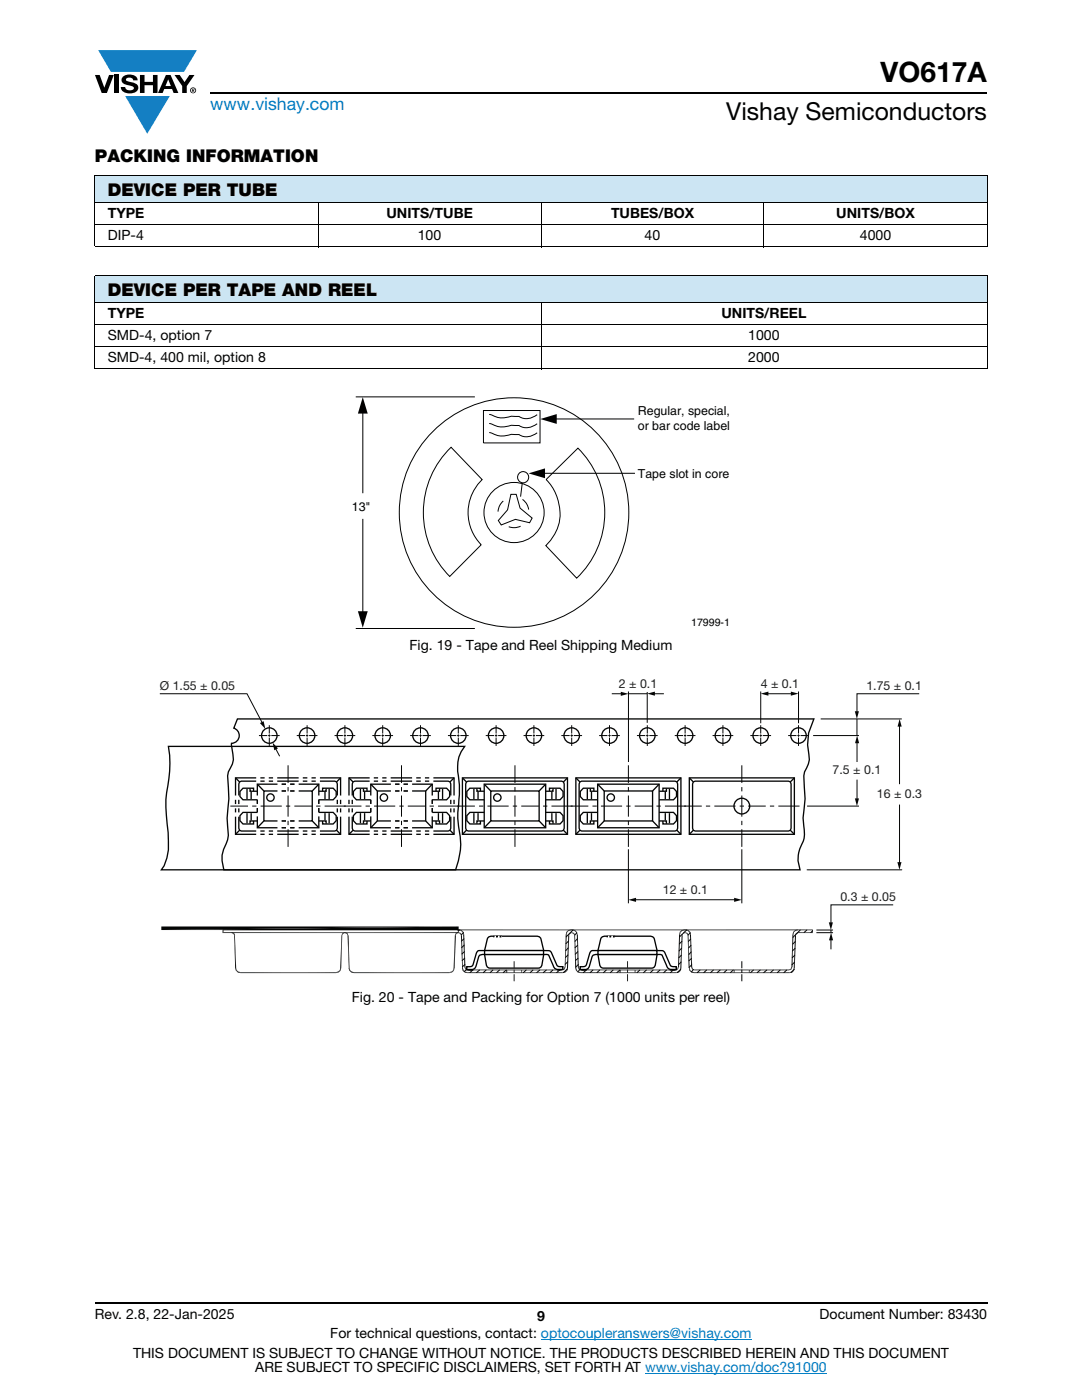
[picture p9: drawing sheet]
<svg xmlns="http://www.w3.org/2000/svg" width="216mm" height="279mm" viewBox="0 0 216 279" stroke-linecap="round" stroke-linejoin="round" font-family="sans-serif">
<g fill="#147fc3">
<path d="M19.6 10h19.7l-2.6 4.3h-1.1h-13.5z"/>
<path d="M25 19.2h8.9l-4.5 7.5z"/>
</g>
<g fill="#000">
<path d="M18.9 15h1l.9 2.5 1-2.5h.9l-1.4 3.6h-1zM22.9 15h.9v3.6h-.9zM24.6 15.3a2.1 2.1 0 0 1 2.8 .3l.1 .4h-.9a.79 .79 0 0 0-.7-.5 .79 .79 0 0 0-.8 .4l.3 .3 1 .2a1.08 1.08 0 0 1 1.2 1 1.08 1.08 0 0 1-1.1 1.2 1.73 1.73 0 0 1-2.4-1.2h.9a.96 .96 0 0 0 .8 .6 .96 .96 0 0 0 .9-.4 1.31 1.31 0 0 0-1.2-.6 1.03 1.03 0 0 1-1.1-.6 1.03 1.03 0 0 1 .2-1.1zM27.9 15h.9v1.3h1.7v-1.3h.9v3.6h-.9v-1.6h-1.7v1.6h-.9zM34.8 15h1.1l.9 1.4 1-1.4h1l-1.5 2.2v1.4h-.9v-1.4z"/>
<path d="M33.6 15.9l.5 1.3h-1.1zM33.1 15l-1.6 3.6h1l.3-.8h1.5l.3 .8h1l-1.6-3.6z"/>
<path d="M38.4 17.8h.2v.2h-.2zM38.3 17.7v.7h.1v-.3l.4 .3-.2-.3 .2-.2-.1-.2z"/>
<path d="M38.1 18a.46 .46 0 0 1 .9 0 .46 .46 0 0 1-.9 0zM37.9 18a.6 .6 0 0 0 1.2 0 .6 .6 0 0 0-1.2 0z"/>
</g>
<path d="M42 18.6h155M18.9 260h178.1" fill="none" stroke="#000" stroke-width=".36"/>
<path d="M107.9 267.3h42.1M128.7 274h36.3" fill="none" stroke="#007ec4" stroke-width=".2"/>
<g fill="#cce5f3">
<path d="M18.9 34.9h178.1v5.5h-178.1z"/>
<path d="M18.9 54.9h178.1v5.5h-178.1z"/>
</g>
<g fill="none" stroke="#000" stroke-width=".2">
<path d="M18.9 34.9h178.1M18.9 35v14.2M197 35v14.2M18.9 40.4h178.1M18.9 44.9h178.1M18.9 49.3h178.1M18.9 54.9h178.1M18.9 55v18.5M63.5 40.3v9M107.9 40.3v9M152.4 40.3v9M197 55v18.5"/>
<path d="M18.9 60.4h178.1M18.9 64.8h178.1M18.9 69.2h178.1M18.9 73.6h178.1M71 79.2h23.8M107.9 60.3v13.4M72.4 81.2v17.2M90 89.3l6.2 6.4a9.1 9.1 0 0 0-.2 13l-6.3 6.3a18.1 18.1 0 0 1 .3-25.7zM96.5 81.9h11.3v6.5h-11.3zM97.6 82.7l.8 .2a4.1 4.1 0 0 0 3.6 .2h1.6a3 3 0 0 0 3.6-.3M97.6 84.5l.8 .3a4.1 4.1 0 0 0 3.6 .1h1.6a3 3 0 0 0 3.6-.3M97.6 86.3l.8 .3a4.1 4.1 0 0 0 3.6 .1h1.6a3 3 0 0 0 3.6-.3"/>
<path d="M100.4 100a3 3 0 0 0-1 2.1M101.9 98.7h1.1l.8 2.7 2.4 2-.5 .9-2.9-.6-2.8 1.1-.6-.9 1.9-2.1zM104.2 96.4l-.3 2.7M104.3 99.7a3 3 0 0 1 1.2 2M107.3 94.5h19.4M109 95.7l6.3-6.3a18.1 18.1 0 0 1-.2 26l-6.2-6.5a8.8 8.8 0 0 0 1.5-11.3zM110 83.6h16.5M72.4 103.5v18.7M103.9 105a3 3 0 0 1-2.4 .1M71 125.4h23.8"/>
<circle cx="104.4" cy="95.2" r="1.11"/>
<circle cx="102.6" cy="102.3" r="6"/>
<circle cx="102.6" cy="102.3" r="22.9"/>
</g>
<path d="M72.4 79.3l1 3.2h-2zM105.5 94.5l3.3-1v1.9zM107.8 83.6l3.3-1v2zM71.4 122h2l-1 3.3z" fill="#000"/>
<g fill="#040504">
<path d="M113.9 185.5h.3l-.3 .2z"/>
<path d="M113.9 185.7l.3-.2v.2z"/>
<path d="M115.1 186l.1 .5h-.1z"/>
<path d="M114.9 186.1l.2-.1v.5z"/>
<path d="M114.7 185.6l.4 .4-.2 .1z"/>
<path d="M114.7 185.6l.2 .5-.3-.3z"/>
<path d="M114.2 185.5l.5 .1-.1 .2z"/>
<path d="M114.2 185.5l.4 .3-.4-.1z"/>
</g>
<path d="M115.3 186.5v6.5" fill="none" stroke="#040504" stroke-width=".4"/>
<g fill="#040504">
<path d="M115.3 193h.2v.5z"/>
<path d="M115.5 193l.1 .3-.1 .2z"/>
<path d="M115.6 193.3l.3 .3-.4-.1z"/>
<path d="M115.6 193.4l.3 .1v.2z"/>
</g>
<path d="M115.9 193.6h18.9" fill="none" stroke="#040504" stroke-width=".2"/>
<g fill="#040504">
<path d="M134.8 193.5h.5l-.5 .2z"/>
<path d="M134.8 193.5l.4-.2 .1 .2z"/>
<path d="M135.2 193.3l.3-.3-.2 .5z"/>
<path d="M135.3 193h.2l-.3 .4z"/>
</g>
<path d="M135.4 186.5v6.5" fill="none" stroke="#040504" stroke-width=".2"/>
<path d="M135.6 186.5v6.5" fill="none" stroke="#040504" stroke-width=".25"/>
<g fill="#040504">
<path d="M136.1 185.6l.5-.1v.2z"/>
<path d="M136.1 185.6l.5 .1-.4 .1z"/>
<path d="M135.7 186l.4-.4 .1 .2z"/>
<path d="M135.7 186l.5-.2-.4 .3z"/>
<path d="M135.7 186l.1 .1-.3 .4z"/>
<path d="M135.8 186.1l-.1 .4h-.2z"/>
<path d="M136.6 185.5h.3l-.3 .2z"/>
<path d="M136.6 185.7l.3-.2v.2z"/>
<path d="M137.7 186l.2 .5h-.2z"/>
<path d="M137.6 186.1l.1-.1v.5z"/>
<path d="M137.4 185.6l.3 .4-.1 .1z"/>
<path d="M137.4 185.6l.2 .5-.3-.3z"/>
<path d="M136.9 185.5l.5 .1-.1 .2z"/>
<path d="M136.9 185.5l.4 .3-.4-.1z"/>
<path d="M137.7 186.5h.2l.2 6.5z"/>
<path d="M137.7 186.5l.4 6.5h-.2z"/>
<path d="M137.9 193h.2v.5z"/>
<path d="M138.1 193l.2 .3-.2 .2z"/>
<path d="M138.3 193.3l.3 .3-.5-.1z"/>
<path d="M138.3 193.4l.3 .1v.2z"/>
</g>
<path d="M138.6 193.6h18.8" fill="none" stroke="#040504" stroke-width=".2"/>
<g fill="#040504">
<path d="M157.4 193.5h.5l-.5 .2z"/>
<path d="M157.4 193.5l.4-.2 .1 .2z"/>
<path d="M157.8 193.3l.3-.3-.2 .5z"/>
<path d="M157.9 193h.2l-.3 .4z"/>
</g>
<path d="M158 186.5v6.5" fill="none" stroke="#040504" stroke-width=".2"/>
<path d="M158.2 186.5v6.5" fill="none" stroke="#040504" stroke-width=".25"/>
<g fill="#040504">
<path d="M158.7 185.6l.5-.1v.2z"/>
<path d="M158.7 185.6l.5 .1-.5 .1z"/>
<path d="M158.3 186l.4-.4 .1 .2z"/>
<path d="M158.3 186l.5-.2-.4 .3z"/>
<path d="M158.3 186l.1 .1-.3 .4z"/>
<path d="M158.4 186.1l-.1 .4h-.2z"/>
<path d="M157.6 194.1h.5l-.5 .1z"/>
<path d="M157.6 194l.4-.1 .1 .2z"/>
<path d="M158 193.9l.4-.2-.3 .4z"/>
<path d="M158 193.9l.3-.3 .1 .1z"/>
<path d="M158.6 193.2l-.2 .6-.1-.1z"/>
<path d="M158.4 193.2h.2l-.3 .5z"/>
</g>
<path d="M138.5 194.1h19.1" fill="none" stroke="#040504" stroke-width=".2"/>
<g fill="#040504">
<path d="M137.5 193.2h.1v.6z"/>
<path d="M137.6 193.2l.2 .5-.2 .1z"/>
<path d="M137.6 193.7l.2-.1 .2 .5z"/>
<path d="M137.8 193.7l.3 .2-.1 .2z"/>
<path d="M138.1 193.9l.4 .3-.5-.1z"/>
<path d="M138.1 193.9l.4 .1v.2z"/>
</g>
<path d="M137.4 186.7v6.5" fill="none" stroke="#040504" stroke-width=".4"/>
<g fill="#040504">
<path d="M137.2 186.2l.2 .5h-.2z"/>
<path d="M137.1 186.4l.1-.2v.5z"/>
<path d="M136.8 186.1l.4 .1-.1 .2z"/>
<path d="M136.8 186.1l.3 .3-.3-.2z"/>
<path d="M136.8 186.1l-.1 .1z"/>
<path d="M136.7 186.1h.1l-.1 .1z"/>
<path d="M136.2 186.2l.5-.1v.1z"/>
<path d="M136.2 186.2h.5l-.4 .2z"/>
<path d="M136.2 186.2l.1 .2-.3 .3z"/>
<path d="M136 186.7l.3-.3-.1 .3z"/>
</g>
<path d="M135.9 186.7v6.5M136.1 186.7v6.5" fill="none" stroke="#040504" stroke-width=".25"/>
<g fill="#040504">
<path d="M135 194.1h.5l-.5 .1z"/>
<path d="M135 194l.4-.1 .1 .2z"/>
<path d="M135.4 193.9l.4-.2-.3 .4z"/>
<path d="M135.4 193.9l.3-.3 .1 .1z"/>
<path d="M136 193.2l-.2 .6-.1-.1z"/>
<path d="M135.8 193.2h.2l-.3 .5z"/>
</g>
<path d="M115.8 194.1h19.2" fill="none" stroke="#040504" stroke-width=".2"/>
<g fill="#040504">
<path d="M114.8 193.2h.2l-.1 .6z"/>
<path d="M115 193.2l.1 .5-.2 .1z"/>
<path d="M114.9 193.7l.2-.1 .2 .5z"/>
<path d="M115.1 193.7l.3 .2-.1 .2z"/>
<path d="M115.4 193.9l.4 .3-.5-.1z"/>
<path d="M115.4 193.9l.4 .1v.2z"/>
</g>
<path d="M114.8 186.7v6.5" fill="none" stroke="#040504" stroke-width=".4"/>
<g fill="#040504">
<path d="M114.6 186.2l.2 .5h-.2z"/>
<path d="M114.5 186.2l.1 .5-.2-.3z"/>
<path d="M114.1 186.1l.5 .1-.2 .2z"/>
<path d="M114.1 186.1l.3 .3-.3-.2z"/>
<path d="M114.1 186.1l-.1 .1z"/>
<path d="M114 186.1v.1z"/>
<path d="M113.6 186.2l.4-.1v.1z"/>
<path d="M113.6 186.2h.4l-.3 .2z"/>
<path d="M113.6 186.2l.1 .2-.3 .3z"/>
<path d="M113.4 186.7l.3-.3-.2 .3z"/>
</g>
<path d="M113.3 186.7v6.5M113.5 186.7v6.5" fill="none" stroke="#040504" stroke-width=".25"/>
<g fill="#040504">
<path d="M112.3 194.1h.5l-.5 .1z"/>
<path d="M112.3 194l.4-.1 .1 .2z"/>
<path d="M112.7 193.9l.5-.2-.4 .4z"/>
<path d="M112.7 193.9l.3-.3 .2 .1z"/>
<path d="M113.3 193.2l-.1 .6-.2-.1z"/>
<path d="M113.1 193.2h.2l-.3 .5z"/>
</g>
<path d="M93.2 194.1h19.1" fill="none" stroke="#040504" stroke-width=".2"/>
<g fill="#040504">
<path d="M92.2 193.2h.2v.6z"/>
<path d="M92.4 193.2l.1 .5-.2 .1z"/>
<path d="M92.3 193.7l.2-.1 .2 .5z"/>
<path d="M92.5 193.7l.3 .2-.1 .2z"/>
<path d="M92.8 193.9l.4 .3-.5-.1z"/>
<path d="M92.8 193.9l.4 .1v.2z"/>
</g>
<path d="M92.2 186.7v6.5" fill="none" stroke="#040504" stroke-width=".4"/>
<g fill="#040504">
<path d="M92 186.2l.2 .5h-.2z"/>
<path d="M91.8 186.4l.2-.2v.5z"/>
<path d="M91.5 186.1l.5 .1-.2 .2z"/>
<path d="M91.5 186.1l.3 .3-.3-.2z"/>
<path d="M91.5 186.1l-.1 .1z"/>
<path d="M91.4 185.6l.1 .5-.1 .1z"/>
<path d="M91.4 185.6h.1v.5z"/>
</g>
<path d="M44.4 186.1h47" fill="none" stroke="#040504" stroke-width=".2"/>
<g fill="#040504">
<path d="M44.4 185.5l.2 .6-.2 .1z"/>
<path d="M44.4 185.5l.2 .2v.4z"/>
</g>
<path d="M44.4 185.6h114.8" fill="none" stroke="#040504" stroke-width=".2"/>
<g fill="#040504">
<path d="M32.2 184.9h59.3l-59.3 .7z"/>
<path d="M32.2 185.6l59.3-.7v.7z"/>
<path d="M91.5 186.1l-.1 .1z"/>
<path d="M91.4 186.1v.1z"/>
<path d="M91 186.2l.4-.1v.1z"/>
<path d="M91 186.2h.4l-.3 .2z"/>
<path d="M91 186.2l.1 .2-.3 .3z"/>
<path d="M90.8 186.7l.3-.3-.1 .3z"/>
</g>
<path d="M90.6 186.7v6.5M90.8 186.7v6.5" fill="none" stroke="#040504" stroke-width=".25"/>
<g fill="#040504">
<path d="M89.7 194.1h.5l-.5 .1z"/>
<path d="M89.7 194l.4-.1 .1 .2z"/>
<path d="M90.1 193.9l.5-.2-.4 .4z"/>
<path d="M90.1 193.9l.3-.3 .2 .1z"/>
<path d="M90.7 193.2l-.1 .6-.2-.1z"/>
<path d="M90.5 193.2h.2l-.3 .5z"/>
</g>
<path d="M70.6 194.1h19.1" fill="none" stroke="#040504" stroke-width=".2"/>
<g fill="#040504">
<path d="M69.5 193.2h.2v.6z"/>
<path d="M69.7 193.2l.2 .5-.2 .1z"/>
<path d="M69.7 193.7l.2-.1 .2 .5z"/>
<path d="M69.9 193.7l.3 .2-.1 .2z"/>
<path d="M70.2 193.9l.4 .3-.5-.1z"/>
<path d="M70.2 193.9l.4 .1v.2z"/>
</g>
<path d="M69.5 186.7v6.5" fill="none" stroke="#040504" stroke-width=".4"/>
<g fill="#040504">
<path d="M69.3 186.2l.2 .5h-.2z"/>
<path d="M69.2 186.4l.1-.2v.5z"/>
<path d="M68.8 186.1l.5 .1-.1 .2z"/>
<path d="M68.8 186.1l.4 .3-.4-.2z"/>
<path d="M68.8 186.1v.1z"/>
<path d="M68.3 186.2l.5-.1v.1z"/>
<path d="M68.3 186.2h.5l-.4 .2z"/>
<path d="M68.3 186.2l.1 .2-.3 .3z"/>
<path d="M68.1 186.7l.3-.3-.1 .3z"/>
</g>
<path d="M68.2 186.7v6.5" fill="none" stroke="#040504" stroke-width=".2"/>
<path d="M68 186.7v6.5" fill="none" stroke="#040504" stroke-width=".25"/>
<g fill="#040504">
<path d="M67 194.1h.5l-.5 .1z"/>
<path d="M67 194l.4-.1 .1 .2z"/>
<path d="M67.4 193.9l.5-.2-.4 .4z"/>
<path d="M67.4 193.9l.3-.3 .2 .1z"/>
<path d="M68.1 193.2l-.2 .6-.1-.1z"/>
<path d="M67.9 193.2h.2l-.3 .5z"/>
</g>
<path d="M48 194.1h19" fill="none" stroke="#040504" stroke-width=".2"/>
<g fill="#040504">
<path d="M46.9 193.2h.2v.6z"/>
<path d="M47.1 193.2l.1 .5-.1 .1z"/>
<path d="M47.1 193.7l.2-.1 .2 .5z"/>
<path d="M47.2 193.7l.4 .2-.1 .2z"/>
<path d="M47.6 193.9l.4 .3-.5-.1z"/>
<path d="M47.6 193.9l.4 .1v.2z"/>
</g>
<path d="M46.9 186.7v6.5" fill="none" stroke="#040504" stroke-width=".4"/>
<g fill="#040504">
<path d="M46.7 186.2l.2 .5h-.2z"/>
<path d="M46.6 186.4l.1-.2v.5z"/>
<path d="M46.2 186.1l.5 .1-.1 .2z"/>
<path d="M46.2 186.1l.4 .3-.4-.2z"/>
</g>
<path d="M93.1 193.5l-.5 .4" fill="none" stroke="#040504" stroke-width=".2"/>
<g fill="#040504">
<path d="M113.4 185.6l.5-.1v.2z"/>
<path d="M113.4 185.6l.5 .1-.4 .1z"/>
<path d="M113 186l.4-.4 .1 .2z"/>
<path d="M113 186l.5-.2-.3 .3z"/>
<path d="M113 186l.2 .1-.3 .4z"/>
<path d="M113.2 186.1l-.1 .4h-.2z"/>
</g>
<path d="M113 186.5v6.5" fill="none" stroke="#040504" stroke-width=".25"/>
<path d="M112.8 186.5v6.5" fill="none" stroke="#040504" stroke-width=".2"/>
<g fill="#040504">
<path d="M112.2 193.5h.4l-.4 .2z"/>
<path d="M112.2 193.5l.3-.2 .1 .2z"/>
<path d="M112.5 193.3l.3-.3-.2 .5z"/>
<path d="M112.6 193h.2l-.3 .4z"/>
</g>
<path d="M93.3 193.6h18.9" fill="none" stroke="#040504" stroke-width=".2"/>
<g fill="#040504">
<path d="M92.7 193h.2v.5z"/>
<path d="M92.9 193l.1 .3-.1 .2z"/>
<path d="M93 193.3l.3 .3-.4-.1z"/>
<path d="M93 193.4l.3 .1v.2z"/>
<path d="M92.4 186.5l.5 6.5h-.2z"/>
<path d="M92.4 186.5h.2l.3 6.5z"/>
<path d="M92.5 186l.1 .5h-.2z"/>
<path d="M92.3 186.1l.2-.1-.1 .5z"/>
<path d="M92.1 185.6l.4 .4-.2 .1z"/>
<path d="M92.1 185.6l.2 .5-.3-.3z"/>
<path d="M91.6 185.5l.5 .1-.1 .2z"/>
<path d="M91.6 185.5l.4 .3-.4-.1z"/>
</g>
<g fill="none" stroke="#040504" stroke-width=".2">
<path d="M31.9 138.4h17.4l3.1 6M91.3 185.6h.3M91.7 185.6l-.2 .2M92.5 186.1l-.4 .5M92.6 187.4l-.5 .4M92.6 188.6l-.5 .5M92.7 189.9l-.5 .5M92.7 191.2l-.5 .5M92.8 192.5l-.5 .4M93.5 193.6h.8M94.3 193.6l-.5 .5M95.7 193.6l-.6 .5"/>
<path d="M97 193.6l-.6 .5M98.4 193.6l-.6 .5M99.7 193.6l-.6 .5M101 193.6l-.6 .5M105 193.6l-.6 .5M106.3 193.6l-.5 .5M107.7 193.6l-.6 .5M109 193.6l-.6 .5M110.3 193.6l-.5 .5M111.2 193.6h.8M111.7 193.6l-.6 .5M113.2 193.3l-.8 .8"/>
<path d="M113.3 191.9l-.5 .5M113.3 190.6l-.5 .5M113.4 189.2l-.5 .5M113.4 187.8l-.5 .5M114.3 185.6l-1.3 1.4M115.1 186.2l-.4 .4M115.2 187.4l-.5 .5M115.2 188.7l-.5 .4M115.3 189.9l-.5 .5M115.3 191.2l-.5 .5M115.4 192.5l-.5 .5M115.7 193.5l-.4 .5"/>
<path d="M116.1 193.6h.8M117 193.6l-.6 .5M118.3 193.6l-.5 .5M119.7 193.6l-.6 .5"/>
</g>
<path d="M51.9 144.3l.7-.4 .3 1.6z" fill="#040504"/>
<g fill="none" stroke="#040504" stroke-width=".2">
<path d="M121 193.6l-.6 .5M122.3 193.6l-.5 .5M123.7 193.6l-.6 .5M127.7 193.6l-.6 .5M129 193.6l-.6 .5M130.3 193.6l-.5 .5M131.7 193.6l-.6 .5M133 193.6l-.6 .5M133.8 193.6h.8M134.3 193.6l-.5 .5M135.9 193.4l-.7 .7M135.9 192l-.5 .5"/>
<path d="M138 191.3l-.5 .4M138 192.5l-.5 .5M138.4 193.5l-.4 .5M139.7 193.6l-.6 .5M141 193.6l-.6 .5M142.3 193.6l-.5 .5M143.7 193.6l-.6 .5"/>
</g>
<g fill="#040504">
<path d="M146.4 193.6h.2v.5z"/>
<path d="M146.4 193.6l.2 .5h-.2z"/>
</g>
<path d="M136 190.6l-.5 .5M136 189.2l-.5 .6M136.1 187.9l-.5 .5M136.2 186.4l-.6 .6M137 185.6l-.6 .6M137.7 186.2l-.4 .4M137.8 187.4l-.4 .5M137.9 188.7l-.5 .5M137.9 190l-.4 .5M145 193.6l-.5 .5M146.3 193.6l-.5 .5M159.2 185.6h3" fill="none" stroke="#040504" stroke-width=".2"/>
<g fill="#040504">
<path d="M162 185.7l.2-.2v.7z"/>
<path d="M162 185.7l.2 .5-.2-.1z"/>
</g>
<path d="M159.3 186.1h2.9" fill="none" stroke="#040504" stroke-width=".2"/>
<g fill="#040504">
<path d="M158.8 186.2l.5-.1v.1z"/>
<path d="M158.8 186.2h.5l-.4 .2z"/>
<path d="M158.8 186.2l.1 .2-.3 .3z"/>
<path d="M158.6 186.7l.3-.3-.1 .3z"/>
</g>
<path d="M158.5 186.7v6.5M158.7 186.7v6.5" fill="none" stroke="#040504" stroke-width=".25"/>
<path d="M154.3 193.6l-.5 .5" fill="none" stroke="#040504" stroke-width=".2"/>
<g fill="#040504">
<path d="M149.4 193.6h.2v.5z"/>
<path d="M149.4 193.6l.2 .5h-.2z"/>
</g>
<g fill="none" stroke="#040504" stroke-width=".2">
<path d="M125.4 138v14.1M129.1 138.1v6.2M151.8 138v6.3M159.3 138v6.3M163.8 143.5h16.1M171 148v4.1M161 173.6h18.9M150.3 193.6l-.5 .5M151.7 193.6l-.6 .5M153 193.6l-.6 .5M155.7 193.6l-.6 .5M157 193.6l-.6 .5"/>
<path d="M158.5 193.4l-.7 .7M158.5 192l-.5 .5M158.6 190.6l-.5 .5M158.6 189.3l-.5 .5M158.7 187.9l-.5 .5M159.7 185.6l-1.5 1.5M161 185.6l-.6 .5M162.1 185.8l-.3 .3"/>
</g>
<path d="M171 146.8l.4 1.5h-.8z" fill="#040504"/>
<path d="M130.4 138.5h2.1M162.2 146.8h9.2M171 143.5v3.3M161 160.9h10.4" fill="none" stroke="#040504" stroke-width=".2"/>
<path d="M129.1 138.4l1.6-.4v.8z" fill="#040504"/>
<path d="M122.1 138.5h2M125.4 138.5h3.7" fill="none" stroke="#040504" stroke-width=".2"/>
<path d="M123.9 138.1l1.5 .4-1.5 .4z" fill="#040504"/>
<path d="M153 138.5h5.1" fill="none" stroke="#040504" stroke-width=".2"/>
<g fill="#040504">
<path d="M151.8 138.4l1.5-.4v.8z"/>
<path d="M157.8 138l1.5 .4-1.5 .4z"/>
</g>
<path d="M183.4 138.5h-12.4v3.7" fill="none" stroke="#040504" stroke-width=".2"/>
<path d="M170.6 141.9h.8l-.4 1.6z" fill="#040504"/>
<path d="M179.5 144.7v11.8" fill="none" stroke="#040504" stroke-width=".2"/>
<path d="M179.5 143.5l.4 1.5h-.8z" fill="#040504"/>
<path d="M148 191.8v1.4M148 194.4v1.4" fill="none" stroke="#040504" stroke-width=".2"/>
<path d="M148 193.5v.8" fill="none" stroke="#040504" stroke-width=".2" stroke-dasharray=".7 .3" stroke-linecap="butt"/>
<g fill="#040504">
<path d="M117.1 193.6l.4-.1z"/>
<path d="M115.7 193.6h1.4z"/>
<path d="M133.6 193.6h1.3z"/>
<path d="M133.6 193.6h1.4z"/>
<path d="M93.1 193.6h1.3z"/>
</g>
<g fill="none" stroke="#040504" stroke-width=".26">
<path d="M33.6 149h59.1a7 7 0 0 0-1.2 5.8 28 28 0 0 1-.2 7.7l.1 .9a24.7 24.7 0 0 1 .4 6.8l-.9 3.4h-58.7a8.6 8.6 0 0 0 1.4-5.7l-.2-3.5a23.7 23.7 0 0 1 .3-9.1 20.5 20.5 0 0 0-.1-6.3zM47 159.6v.9M47 155.2l.8 .8M47.4 143.5h115l-1.1 2.8-.2 2.4 .3 1.8a4.6 4.6 0 0 1-.9 3.5l-.1 .8 .2 4.6-.4 3.8a11.1 11.1 0 0 1 .1 4.7l-.4 .8a6.1 6.1 0 0 0-.3 4.9h-114.9a5.8 5.8 0 0 1 .4-5.2l.5-1.7a22.3 22.3 0 0 1 .1-7.3l-.1-2.3a5.1 5.1 0 0 1 .8-4.6l.2-.9-.4-3.3a1.54 1.54 0 0 0 1.5-1.3 1.54 1.54 0 0 0-1.1-1.7zM47.7 159.6v.9M51.1 155.2h-4.1v3.6M51.1 155.9h-2.9l-.4 .1-.1 .5v2.3M52 155.2h.8M52 155.9h.8M53.6 155.2h.9M53.6 155.9h.9M55.3 155.2h4.3"/>
<path d="M55.3 155.9h4.3M60.4 155.9h.9M60.4 155.2h.9M62.2 155.2h.8M62.2 155.9h.8M63.8 155.2h4.2v3.6M63.8 155.9h3l.4 .1 .1 .5v2.3M67.3 159.6v.9M68 159.6v.9M68 155.2l-.8 .8M47 161.3v.8M47 163v3.5h4.1"/>
<path d="M47.7 161.3v.8M47.7 163v2.3l.1 .4 .4 .2h2.9M47.8 165.7l-.8 .8M52 166.5h.8M52 165.9h.8M53.6 165.9h.9M53.6 166.5h.9M55.3 166.5h4.3M55.3 165.9h4.3M60.4 166.5h.9M60.4 165.9h.9M62.2 165.9h.8"/>
<path d="M62.2 166.5h.8M67.2 165.7l.8 .8M67.3 163v2.3l-.1 .4-.4 .2h-3M67.3 161.3v.8M68 161.3v.8M68 163v3.5h-4.2"/>
<circle cx="53.7" cy="146.8" r="1.54"/>
<circle cx="61.3" cy="146.8" r="1.54"/>
<circle cx="68.8" cy="146.8" r="1.54"/>
<circle cx="76.4" cy="146.8" r="1.54"/>
<circle cx="83.9" cy="146.8" r="1.54"/>
<circle cx="91.4" cy="146.8" r="1.54"/>
<circle cx="99" cy="146.8" r="1.54"/>
<circle cx="106.5" cy="146.8" r="1.54"/>
<circle cx="114.1" cy="146.8" r="1.54"/>
<circle cx="121.6" cy="146.8" r="1.54"/>
<circle cx="129.2" cy="146.8" r="1.54"/>
<circle cx="136.7" cy="146.8" r="1.54"/>
<circle cx="144.2" cy="146.8" r="1.54"/>
<circle cx="151.8" cy="146.8" r="1.54"/>
<circle cx="159.3" cy="146.8" r="1.54"/>
</g>
<g fill="none" stroke="#040504" stroke-width=".2">
<path d="M51.7 146.8h1.6M53.5 146.8h.5M53.7 144.7v1.7M53.7 146.6v.4M53.7 147.2v1.7M54.1 146.8h1.7M57.5 152.7v3.5M57.5 157.1v.8M57.5 158.8v4.2M59.2 146.8h1.7M61 146.8h.5M61.3 144.7v1.7"/>
<path d="M61.3 146.6v.4M61.3 147.2v1.7M61.7 146.8h1.6M66.8 146.8h1.6M68.6 146.8h.5M68.8 144.7v1.7M68.8 146.6v.4M68.8 147.2v1.7M69.2 146.8h1.7M74.3 146.8h1.7M76.1 146.8h.5M76.4 144.7v1.7"/>
<path d="M76.4 146.6v.4M76.4 147.2v1.7M76.8 146.8h1.6M81.8 146.8h1.7M83.7 146.8h.4M83.9 144.7v1.7M83.9 146.6v.4M83.9 147.2v1.7M84.3 146.8h1.7M89.4 146.8h1.6M91.2 146.8h.5M91.4 144.7v1.7"/>
<path d="M91.4 146.6v.4M91.4 147.2v1.7M91.9 146.8h1.6M96.9 146.8h1.7M98.8 146.8h.4M99 144.7v1.7M99 146.6v.4M99 147.2v1.7M99.4 146.8h1.7M104.5 146.8h1.6M106.3 146.8h.5M106.5 144.7v1.7"/>
<path d="M106.5 146.6v.4M106.5 147.2v1.7M106.9 146.8h1.7M112 146.8h1.7M113.8 146.8h.5M114.1 144.7v1.7M114.1 146.6v.4M114.1 147.2v1.7M114.5 146.8h1.6M119.6 146.8h1.6M121.4 146.8h.5M121.6 144.7v1.7"/>
<path d="M121.6 146.6v.4M121.6 147.2v1.7M122 146.8h1.7M127.1 146.8h1.7M128.9 146.8h.5M129.2 144.7v1.7M129.2 146.6v.4M129.2 147.2v1.7M129.6 146.8h1.6M134.6 146.8h1.7M136.5 146.8h.4M136.7 144.7v1.7"/>
<path d="M136.7 146.6v.4M136.7 147.2v1.7M137.1 146.8h1.7M142.2 146.8h1.6M144 146.8h.5M144.2 144.7v1.7M144.2 146.6v.4M144.2 147.2v1.7M144.7 146.8h1.6M149.7 146.8h1.7M151.6 146.8h.4M151.8 144.7v1.7"/>
<path d="M151.8 146.6v.4M151.8 147.2v1.7M152.2 146.8h1.7M157.3 146.8h1.6M159.1 146.8h.5M159.3 144.7v1.7M159.3 146.6v.4M159.3 147.2v1.7M159.7 146.8h1.7M46 160.9h3.5M50.3 160.9h.9M52 160.9h4.2"/>
<path d="M57.1 160.9h.8M57.5 163.8v.9M57.5 165.5v3.5M58.7 160.9h3.6M63.1 160.9h.8M64.8 160.9h4.2"/>
</g>
<path d="M56.2 156.5h.9z" fill="#040504"/>
<path d="M56.2 156.5h.9" fill="none" stroke="#040504" stroke-width=".26"/>
<path d="M57.9 156.5h.9z" fill="#040504"/>
<path d="M57.9 156.5h.9" fill="none" stroke="#040504" stroke-width=".26"/>
<path d="M56.2 165.2h.9z" fill="#040504"/>
<path d="M56.2 165.2h.9" fill="none" stroke="#040504" stroke-width=".26"/>
<path d="M57.9 165.2h.9z" fill="#040504"/>
<g fill="none" stroke="#040504" stroke-width=".26">
<path d="M59.6 156.5h4v2.3M63.6 156.5l-1.3 1.4M57.9 165.2h.9M62.3 163.8l1.3 1.4M63.6 162.9v2.3h-4"/>
<circle cx="54" cy="159.2" r=".74"/>
</g>
<path d="M63.6 159.6v.8z" fill="#040504"/>
<path d="M63.6 159.6v.8" fill="none" stroke="#040504" stroke-width=".26"/>
<path d="M63.6 161.3v.8z" fill="#040504"/>
<path d="M51.3 156.5l1.4 1.4M55.4 156.5h-4.1v2.3M51.3 162.9v2.3h4.1M52.7 163.8l-1.4 1.4M63.6 161.3v.8" fill="none" stroke="#040504" stroke-width=".26"/>
<path d="M51.3 159.6v.8z" fill="#040504"/>
<path d="M51.3 159.6v.8" fill="none" stroke="#040504" stroke-width=".26"/>
<path d="M51.3 161.3v.8z" fill="#040504"/>
<path d="M51.3 161.3v.8" fill="none" stroke="#040504" stroke-width=".26"/>
<path d="M56.2 157.9h.9z" fill="#040504"/>
<path d="M56.2 157.9h.9" fill="none" stroke="#040504" stroke-width=".26"/>
<path d="M57.9 157.9h.9z" fill="#040504"/>
<path d="M55.4 157.9h-2.7v5.9h2.7M57.9 157.9h.9M59.6 157.9h2.7v5.9h-2.7" fill="none" stroke="#040504" stroke-width=".26"/>
<path d="M56.2 163.8h.9z" fill="#040504"/>
<path d="M56.2 163.8h.9" fill="none" stroke="#040504" stroke-width=".26"/>
<path d="M57.9 163.8h.9z" fill="#040504"/>
<g fill="none" stroke="#040504" stroke-width=".26">
<path d="M49.3 157.5v2M49.9 157.4v.5h1.4M50.1 158v1.5M50.6 157.9v-.6h-2.1l-.6 .7v1l.6 .6h2.8M64.4 157.9v-.6h2.1l.6 .7v1l-.6 .6h-2.9M64.8 158v1.5M65.1 157.4v.5h-1.5M65.7 157.5v2M69.6 159.6v.9M69.6 155.2l.8 .8M70.3 159.6v.9M73.8 155.9h-3l-.4 .1-.1 .5v2.3"/>
<path d="M73.8 155.2h-4.2v3.6M74.6 155.2h.8M74.6 155.9h.8M76.3 155.2h.8M76.3 155.9h.8M78 155.2h4.2M78 155.9h4.2M83.1 155.2h.9M83.1 155.9h.9M84.8 155.2h.8M84.8 155.9h.8M86.5 155.2h4.1v3.6"/>
<path d="M86.5 155.9h2.9l.4 .1 .1 .5v2.3M89.9 159.6v.9M90.6 159.6v.9M90.6 155.2l-.8 .8M92.3 155.2h20.9v11.3h-20.9zM92.3 155.2l.8 .8M93.1 156l.3-.1h18.7l.3 .1 .2 .4v8.9l-.2 .4-.3 .2h-18.7l-.3-.2-.2-.4v-8.9zM94.6 157.5v2M95.2 157.4v.5h1.4M95.4 158v1.5M95.9 157.9v-.6h-2.1l-.6 .7v1l.6 .6h2.8M96.6 156.5l1.3 1.4"/>
<path d="M96.6 156.5h12.3v8.7h-12.3zM97.9 157.9h9.7v5.9h-9.7zM108.9 156.5l-1.3 1.4M109.6 157.9v-.6h2.2l.6 .7v1l-.6 .6h-2.9M110.1 158v1.5M110.3 157.4v.5h-1.4M110.9 157.5v2M113.2 155.2l-.8 .8M49.3 162.3v2M50.1 162.3v1.4M51.3 162.1h-2.8l-.6 .7v1l.6 .6h2.1v-.6M51.3 163.8h-1.4v.6"/>
<path d="M57.9 163.8h.9M63.6 163.8h1.5v.6M63.6 162.1h2.9l.6 .7v1l-.6 .6h-2.1v-.6M64.8 162.3v1.4M65.7 162.3v2M69.6 161.3v.8M69.6 163v3.5h4.2M70.3 163v2.3l.1 .4 .4 .2h3M70.3 161.3v.8M70.4 165.7l-.8 .8M74.6 166.5h.8M74.6 165.9h.8"/>
<path d="M76.3 166.5h.8M76.3 165.9h.8M78 166.5h4.2M78 165.9h4.2M83.1 166.5h.9M83.1 165.9h.9M84.8 166.5h.8M84.8 165.9h.8M89.8 165.7l.8 .8M89.9 163v2.3l-.1 .4-.4 .2h-2.9M89.9 161.3v.8M90.6 163v3.5h-4.1"/>
<path d="M90.6 161.3v.8M93.1 165.7l-.8 .8M94.6 162.3v2M95.4 162.3v1.4M96.6 163.8h-1.4v.6M96.6 162.1h-2.8l-.6 .7v1l.6 .6h2.1v-.6M97.9 163.8l-1.3 1.4M107.6 163.8l1.3 1.4M108.9 163.8h1.4v.6M108.9 162.1h2.9l.6 .7v1l-.6 .6h-2.2v-.6M110.1 162.3v1.4M110.9 162.3v2"/>
<path d="M112.4 165.7l.8 .8"/>
<circle cx="99.2" cy="159.2" r=".74"/>
</g>
<g fill="none" stroke="#040504" stroke-width=".2">
<path d="M80.1 152.7v3.5M80.1 157.1v.8M80.1 158.8v4.2M102.8 152.7v3.5M102.8 157.1v.8M102.8 158.8v4.2M68.6 160.9h3.5M73 160.9h.8M74.6 160.9h4.3M79.7 160.9h.8M80.1 163.8v.9M80.1 165.5v3.5"/>
<path d="M81.4 160.9h3.5M85.7 160.9h.9M87.4 160.9h7.4M95.6 160.9h.8M97.3 160.9h4.2M102.3 160.9h.9M102.8 163.8v.9M102.8 165.5v3.5M104 160.9h3.5M108.4 160.9h.8M110 160.9h4.3"/>
</g>
<path d="M78.8 156.5h.9z" fill="#040504"/>
<path d="M78.8 156.5h.9" fill="none" stroke="#040504" stroke-width=".26"/>
<path d="M80.5 156.5h.9z" fill="#040504"/>
<path d="M80.5 156.5h.9" fill="none" stroke="#040504" stroke-width=".26"/>
<path d="M78.8 165.2h.9z" fill="#040504"/>
<path d="M78.8 165.2h.9" fill="none" stroke="#040504" stroke-width=".26"/>
<path d="M80.5 165.2h.9z" fill="#040504"/>
<g fill="none" stroke="#040504" stroke-width=".26">
<path d="M82.2 156.5h4.1v2.3M86.3 156.5l-1.4 1.4M80.5 165.2h.9M84.9 163.8l1.4 1.4M86.3 162.9v2.3h-4.1"/>
<circle cx="76.6" cy="159.2" r=".74"/>
</g>
<path d="M86.3 159.6v.8z" fill="#040504"/>
<path d="M86.3 159.6v.8" fill="none" stroke="#040504" stroke-width=".26"/>
<path d="M86.3 161.3v.8z" fill="#040504"/>
<path d="M74 156.5l1.3 1.4M78 156.5h-4v2.3M74 162.9v2.3h4M75.3 163.8l-1.3 1.4M86.3 161.3v.8" fill="none" stroke="#040504" stroke-width=".26"/>
<path d="M74 159.6v.8z" fill="#040504"/>
<path d="M74 159.6v.8" fill="none" stroke="#040504" stroke-width=".26"/>
<path d="M74 161.3v.8z" fill="#040504"/>
<path d="M74 161.3v.8" fill="none" stroke="#040504" stroke-width=".26"/>
<path d="M78.8 157.9h.9z" fill="#040504"/>
<path d="M78.8 157.9h.9" fill="none" stroke="#040504" stroke-width=".26"/>
<path d="M80.5 157.9h.9z" fill="#040504"/>
<path d="M78 157.9h-2.7v5.9h2.7M80.5 157.9h.9M82.2 157.9h2.7v5.9h-2.7" fill="none" stroke="#040504" stroke-width=".26"/>
<path d="M78.8 163.8h.9z" fill="#040504"/>
<path d="M78.8 163.8h.9" fill="none" stroke="#040504" stroke-width=".26"/>
<path d="M80.5 163.8h.9z" fill="#040504"/>
<g fill="none" stroke="#040504" stroke-width=".26">
<path d="M71.9 157.5v2M72.5 157.4v.5h1.5M72.8 158v1.5M73.2 157.9v-.6h-2.1l-.6 .7v1l.6 .6h2.9M87 157.9v-.6h2.1l.6 .7v1l-.6 .6h-2.8M87.5 158v1.5M87.7 157.4v.5h-1.4M88.3 157.5v2M114.9 155.2h21v11.3h-21zM114.9 155.2l.8 .8M115.7 156l.4-.1h18.6l.4 .1 .1 .4v8.9l-.1 .4-.4 .2h-18.6l-.4-.2-.1-.4v-8.9zM117.2 157.5v2"/>
<path d="M117.8 157.4v.5h1.5M118 158v1.5M118.5 157.9v-.6h-2.1l-.6 .7v1l.6 .6h2.9M119.3 156.5l1.3 1.4M119.3 156.5h12.2v8.7h-12.2zM120.6 157.9h9.6v5.9h-9.6zM131.5 156.5l-1.3 1.4M132.3 157.9v-.6h2.1l.6 .7v1l-.6 .6h-2.9M132.8 158v1.5M133 157.4v.5h-1.5M133.6 157.5v2M135.9 155.2l-.8 .8"/>
<path d="M137.5 155.2h21v11.3h-21zM137.5 155.2l.8 .8M138.3 156l.4-.1h18.6l.4 .1 .2 .4v8.9l-.2 .4-.4 .2h-18.6l-.4-.2-.1-.4v-8.9zM158.5 155.2l-.8 .8M71.9 162.3v2M72.8 162.3v1.4M74 162.1h-2.9l-.6 .7v1l.6 .6h2.1v-.6M74 163.8h-1.5v.6M80.5 163.8h.9M86.3 162.1h2.8l.6 .7v1l-.6 .6h-2.1v-.6M86.3 163.8h1.4v.6M87.5 162.3v1.4"/>
<path d="M88.3 162.3v2M115.7 165.7l-.8 .8M117.2 162.3v2M118 162.3v1.4M119.3 162.1h-2.9l-.6 .7v1l.6 .6h2.1v-.6M119.3 163.8h-1.5v.6M120.6 163.8l-1.3 1.4M130.2 163.8l1.3 1.4M131.5 163.8h1.5v.6M131.5 162.1h2.9l.6 .7v1l-.6 .6h-2.1v-.6M132.8 162.3v1.4M133.6 162.3v2"/>
<path d="M135.1 165.7l.8 .8M138.3 165.7l-.8 .8M157.7 165.7l.8 .8"/>
<circle cx="121.9" cy="159.2" r=".74"/>
<circle cx="148" cy="160.9" r="1.57"/>
</g>
<g fill="none" stroke="#040504" stroke-width=".2">
<path d="M125.4 152.7v3.5M125.4 157.1v.8M125.4 158.8v4.2M148 152.7v3.5M148 157.1v.8M148 158.8v4.2M113.9 160.9h3.5M118.2 160.9h.9M119.9 160.9h4.2M125 160.9h.8M125.4 163.8v.9M125.4 165.5v3.5"/>
<path d="M126.6 179.6h20.2M126.6 160.9h3.6M131 160.9h.8M132.7 160.9h7.3M140.9 160.9h.8M142.5 160.9h4.3M147.6 160.9h.8M148 163.8v.9M148 165.5v3.5M148 169.5v10.8M149.3 160.9h3.5M153.6 160.9h.9"/>
<path d="M155.3 160.9h4.2"/>
</g>
<g fill="#040504">
<path d="M146.5 179.2l1.5 .4-1.5 .4z"/>
<path d="M125.4 179.6l1.5-.4v.8z"/>
</g>
<path d="M171 155.6v4M125.4 169.5v10.8" fill="none" stroke="#040504" stroke-width=".2"/>
<path d="M170.6 159.3h.8l-.4 1.6z" fill="#040504"/>
<path d="M162.9 185.6h3.3M165.8 187.4v2.1" fill="none" stroke="#040504" stroke-width=".2"/>
<path d="M165.8 186.1l.4 1.6h-.8z" fill="#040504"/>
<path d="M162.9 186.1h3.3M165.8 185.6v.5M178.2 180.6h-12.4v3.8" fill="none" stroke="#040504" stroke-width=".2"/>
<path d="M165.4 184.1h.8l-.4 1.5z" fill="#040504"/>
<path d="M179.5 160.6v11.7" fill="none" stroke="#040504" stroke-width=".2"/>
<path d="M179.1 172.1h.8l-.4 1.5z" fill="#040504"/>
<g fill="#040504">
<path d="M101 193.6h.2v.5z"/>
<path d="M101 193.6l.2 .5h-.2z"/>
<path d="M104 193.6h.2v.5z"/>
<path d="M104 193.6l.2 .5h-.2z"/>
</g>
<path d="M97.4 187.1l.7-.3h9a.94 .94 0 0 1 1 1.1l.4 1.9-.4 2.8a.75 .75 0 0 1-.7 .6h-9.7a.75 .75 0 0 1-.7-.6l-.3-2.8z" fill="#fff"/>
<path d="M97.4 187.1l.7-.3h9a.94 .94 0 0 1 1 1.1l.4 1.9-.4 2.8a.75 .75 0 0 1-.7 .6h-9.7a.75 .75 0 0 1-.7-.6l-.3-2.8z" fill="none" stroke="#000" stroke-width=".26"/>
<path d="M98.5 186.8h1.5v.2h-1.5z" fill="#fff"/>
<path d="M98.5 186.8h1.5v.2h-1.5z" fill="none" stroke="#000" stroke-width=".2" stroke-dasharray=".4 .4" stroke-linecap="butt"/>
<path d="M96.3 190h1.7M107.2 190h1.7" fill="none" stroke="#231f20" stroke-width=".2"/>
<path d="M106.3 190h-1.2" fill="none" stroke="#231f20" stroke-width=".2" stroke-dasharray=".8 .8" stroke-linecap="butt"/>
<path d="M104.7 190h-6.3" fill="none" stroke="#231f20" stroke-width=".2" stroke-dasharray="4.2 .8 .8 .8" stroke-linecap="butt"/>
<path d="M95.3 189.8l14.3-.1 .4 .3 1.2 2.7 1.1 .2v.6h-1.1a1.06 1.06 0 0 1-.9-1l-.8-1.8-.4-.2h-12.3a1.05 1.05 0 0 0-1.3 .5l-.5 1.7a.89 .89 0 0 1-.8 .8h-1.1v-.6l1.2-.1 .8-2.6z" fill="#fff"/>
<path d="M95.3 189.8l14.3-.1 .4 .3 1.2 2.7 1.1 .2v.6h-1.1a1.06 1.06 0 0 1-.9-1l-.8-1.8-.4-.2h-12.3a1.05 1.05 0 0 0-1.3 .5l-.5 1.7a.89 .89 0 0 1-.8 .8h-1.1v-.6l1.2-.1 .8-2.6z" fill="none" stroke="#000" stroke-width=".26"/>
<path d="M96.7 189.7h11.8v.8h-11.8z" fill="#fff"/>
<path d="M96.7 189.7h11.8v.8h-11.8z" fill="none" stroke="#000" stroke-width=".26"/>
<path d="M102.6 191.8v1.4M102.6 194.4v1.4" fill="none" stroke="#231f20" stroke-width=".2"/>
<path d="M102.6 193.5v.8" fill="none" stroke="#231f20" stroke-width=".2" stroke-dasharray=".7 .3" stroke-linecap="butt"/>
<g fill="#040504">
<path d="M123.6 193.6h.2v.5z"/>
<path d="M123.6 193.6l.2 .5h-.2z"/>
<path d="M126.6 193.6h.2v.5z"/>
<path d="M126.6 193.6l.2 .5h-.2z"/>
</g>
<path d="M120 187.1l.7-.3h9a.94 .94 0 0 1 1 1.1l.4 1.9-.3 2.8a.75 .75 0 0 1-.7 .6h-9.7a.75 .75 0 0 1-.7-.6l-.4-2.8z" fill="#fff"/>
<path d="M120 187.1l.7-.3h9a.94 .94 0 0 1 1 1.1l.4 1.9-.3 2.8a.75 .75 0 0 1-.7 .6h-9.7a.75 .75 0 0 1-.7-.6l-.4-2.8z" fill="none" stroke="#000" stroke-width=".26"/>
<path d="M121.2 186.8h1.5v.2h-1.5z" fill="#fff"/>
<path d="M121.2 186.8h1.5v.2h-1.5z" fill="none" stroke="#000" stroke-width=".2" stroke-dasharray=".4 .4" stroke-linecap="butt"/>
<path d="M118.9 190h1.7M129.8 190h1.8" fill="none" stroke="#231f20" stroke-width=".2"/>
<path d="M129 190h-1.3" fill="none" stroke="#231f20" stroke-width=".2" stroke-dasharray=".8 .8" stroke-linecap="butt"/>
<path d="M127.3 190h-6.2" fill="none" stroke="#231f20" stroke-width=".2" stroke-dasharray="4.2 .8 .8 .8" stroke-linecap="butt"/>
<path d="M118 189.8l14.2-.1 .4 .3 1.2 2.7 1.1 .2 .1 .6h-1.2a1.06 1.06 0 0 1-.9-1l-.8-1.8-.4-.2h-12.2a1.05 1.05 0 0 0-1.4 .5l-.5 1.7a.89 .89 0 0 1-.7 .8h-1.2l.1-.6 1.1-.1 .8-2.6z" fill="#fff"/>
<path d="M118 189.8l14.2-.1 .4 .3 1.2 2.7 1.1 .2 .1 .6h-1.2a1.06 1.06 0 0 1-.9-1l-.8-1.8-.4-.2h-12.2a1.05 1.05 0 0 0-1.4 .5l-.5 1.7a.89 .89 0 0 1-.7 .8h-1.2l.1-.6 1.1-.1 .8-2.6z" fill="none" stroke="#000" stroke-width=".26"/>
<path d="M119.3 189.7h11.8v.8h-11.8z" fill="#fff"/>
<path d="M119.3 189.7h11.8v.8h-11.8z" fill="none" stroke="#000" stroke-width=".26"/>
<path d="M125.2 191.8v1.4M125.2 194.4v1.4" fill="none" stroke="#231f20" stroke-width=".2"/>
<path d="M125.2 193.5v.8" fill="none" stroke="#231f20" stroke-width=".2" stroke-dasharray=".7 .3" stroke-linecap="butt"/>
<path d="M55 149.3l.8 1.6" fill="none" stroke="#040504" stroke-width=".2"/>
<path d="M54.4 148.2l1.1 1.2-.8 .3z" fill="#040504"/>
<text font-size="5.6" x="175.7" y="16.4">VO617A</text>
<text font-size="4.9" x="144.9" y="24">Vishay Semiconductors</text>
<text font-size="3.5" fill="#007ec4" x="42" y="21.9">www.vishay.com</text>
<g font-size="3.5">
<text x="18.9" y="32.3">PACKING INFORMATION</text>
<text x="21.5" y="39.1">DEVICE PER TUBE</text>
<text x="21.5" y="59">DEVICE PER TAPE AND REEL</text>
</g>
<g font-size="2.8">
<text x="21.5" y="43.6">TYPE</text>
<text x="21.5" y="48">DIP-4</text>
<text x="77.1" y="43.6">UNITS/TUBE</text>
<text x="83.4" y="48">100</text>
<text x="121.9" y="43.6">TUBES/BOX</text>
<text x="128.6" y="48">40</text>
<text x="166.9" y="43.6">UNITS/BOX</text>
<text x="171.6" y="48">4000</text>
<text x="21.5" y="63.5">TYPE</text>
<text x="144" y="63.5">UNITS/REEL</text>
<text x="21.5" y="67.9">SMD-4, option 7</text>
<text x="149.3" y="67.9">1000</text>
<text x="21.5" y="72.3">SMD-4, 400 mil, option 8</text>
<text x="149.3" y="72.3">2000</text>
<text x="81.7" y="129.7">Fig. 19 - Tape and Reel Shipping Medium</text>
<text x="70.2" y="199.9">Fig. 20 - Tape and Packing for Option 7 (1000 units per reel)</text>
<text x="18.9" y="263.3">Rev. 2.8, 22-Jan-2025</text>
<text x="107.2" y="263.6">9</text>
<text x="163.6" y="263.3">Document Number: 83430</text>
<text x="65.9" y="267.1">For technical questions, contact: optocoupleranswers@vishay.com</text>
<text x="26.5" y="271">THIS DOCUMENT IS SUBJECT TO CHANGE WITHOUT NOTICE. THE PRODUCTS DESCRIBED HEREIN AND THIS DOCUMENT</text>
<text x="50.9" y="273.8">ARE SUBJECT TO SPECIFIC DISCLAIMERS, SET FORTH AT www.vishay.com/doc?91000</text>
</g>
<g font-size="2.5">
<text x="127.3" y="82.9">Regular, special,</text>
<text x="127.3" y="85.8">or bar code label</text>
<text x="127.3" y="95.4">Tape slot in core</text>
<text x="70.2" y="102">13&quot;</text>
</g>
<g font-size="2.5" fill="#201d1e">
<text x="31.9" y="137.7">Ø 1.55 ± 0.05</text>
<text x="123.5" y="137.3">2 ± 0.1</text>
<text x="151.8" y="137.3">4 ± 0.1</text>
<text x="172.9" y="137.7">1.75 ± 0.1</text>
<text x="166.1" y="154.6">7.5 ± 0.1</text>
<text x="175" y="159.3">16 ± 0.3</text>
<text x="132.3" y="178.4">12 ± 0.1</text>
<text x="167.7" y="179.8">0.3 ± 0.05</text>
</g>
<text font-size="2.1" x="137.9" y="125">17999-1</text>
</svg>
